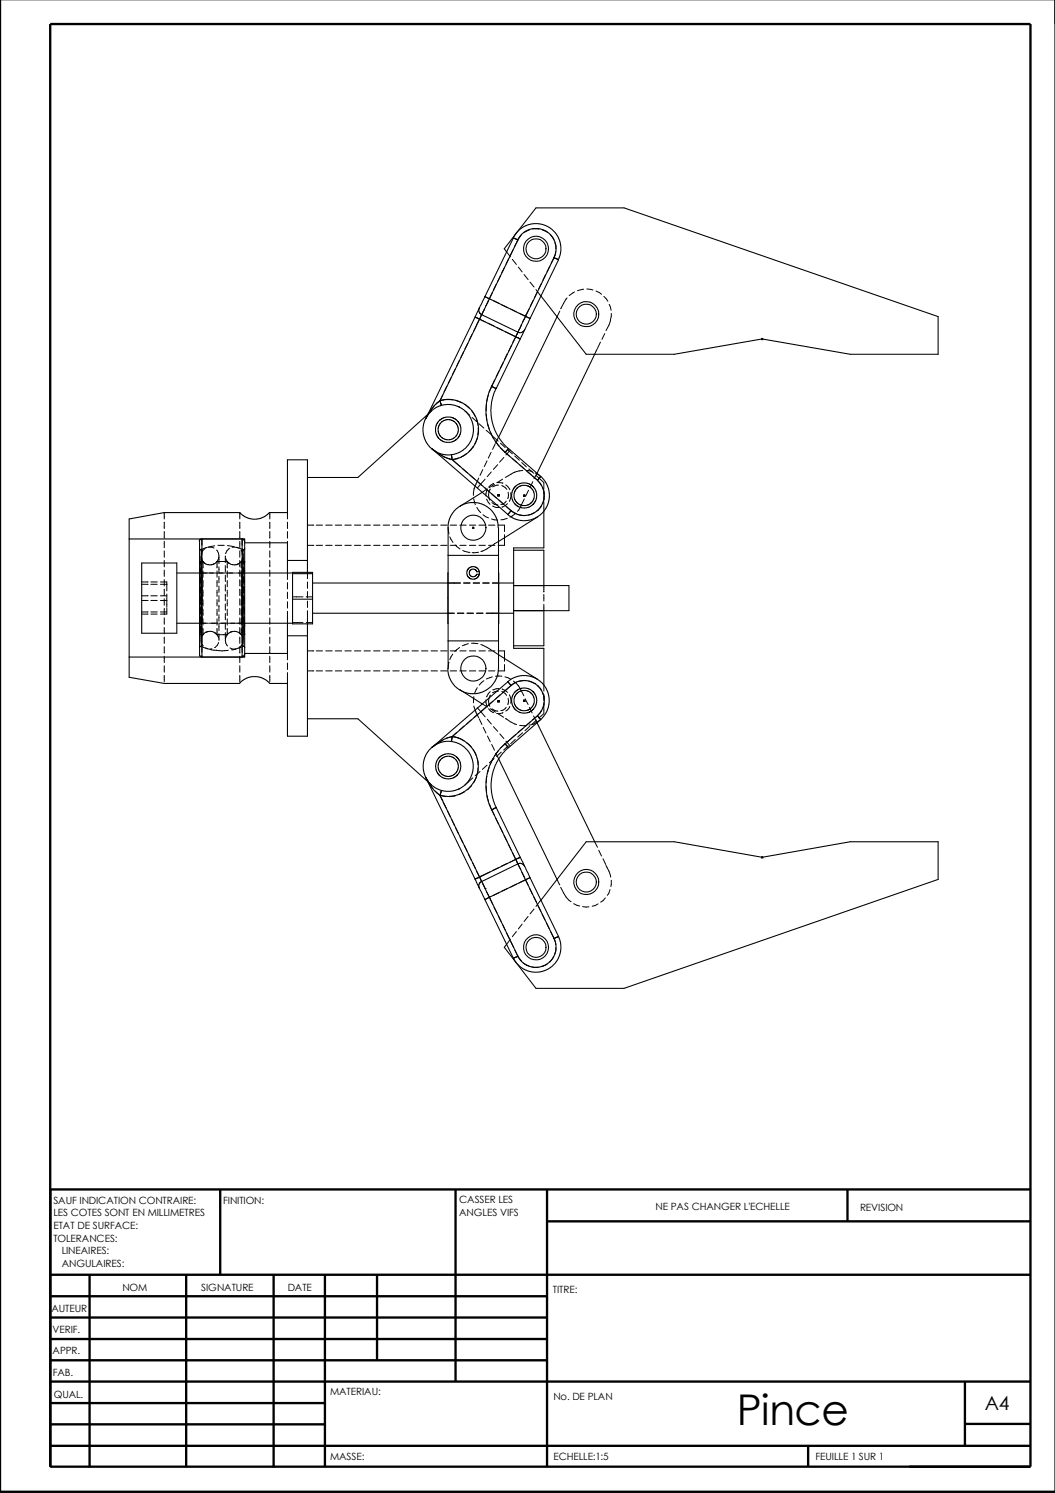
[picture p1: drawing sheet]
<svg xmlns="http://www.w3.org/2000/svg" width="210mm" height="297mm" viewBox="0 0 210 297" stroke-linecap="round" stroke-linejoin="round" font-family="sans-serif">
<g fill="none" stroke="#000" stroke-width=".47">
<path d="M0 -.1v296.9h209.9M10 4.8h195v287h-195zM43.8 236.6v17M90.6 236.6v38.3M108.8 236.6v55.3M168.6 236.6v6.3M205 236.6h-195v55.3M10 257.9h98.8M10 253.6h195M17.8 253.6v38.3M37 253.6v38.3M54.4 253.6v38.3"/>
<path d="M64.6 253.6v38.3M75 253.6v17M108.8 243h96.2M10 274.9h195M10 279.1h54.6M10 262.1h98.8M10 266.4h98.8M10 270.6h98.8M192 274.8v12.7M10 283.4h54.6M10 287.7h195M160.8 287.5v4.3"/>
<path d="M192 283.3h13"/>
</g>
<g fill="none" stroke="#000" stroke-width=".2">
<path d="M96.5 59l1.1 .6M97.2 59.7l-.6 1.2M97.9 58.3l-.5 1.1M98.2 59.8l1.1 .6M98.7 56.6l-.5 1.1M99.6 54.9l-.6 1.1M100.4 53.1l-.6 1.2M100.8 50.1l.8 1M101.2 51.4l-.5 1.2M101.9 51.6l.8 1M102.1 49.7l-.6 1.1M103 47.7l-.7 1.4"/>
<path d="M103.1 53.1l.8 1M103.8 46.7l-.8 1.1-.8-.5M104.3 54.6l.8 1M105.4 45.7l-1.2 .6M105.5 56.1l.8 1M106 45.6h1.2M106 59.8l-.5 1.2M106.6 57.6l1.1 1.3M106.9 58.1l-.6 1.1M107.7 56.4l-.6 1.1M107.9 45.7l1.1 .6M108.5 54.7l-.5 1.1"/>
<path d="M109.4 53l-.6 1.1M109.5 46.7l.7 1M110.2 51.3l.9 .4M110.2 51.3l-.6 1.1M110.4 48.3l.2 1.2M110.6 50l-.4 1.3M112.8 59.3l-1.3 2.1M114.3 58.1l-1.1 .7M116.1 57.5l-1.2 .3M116.8 57.5l1.2 .2M118.6 57.9l1.1 .6M120.1 59l.8 .9"/>
<path d="M87.5 79.7l.3 1M87.5 79.7l-.9 .8M88.1 78.6l-.6 1.1M88.9 76.8l-.6 1.2M89.7 75.1l-.5 1.2M90.1 79.5a5.3 5.3 0 0 0-2.6 .2M90.6 73.4l-.6 1.1M90.7 79.7l1.2 .4M91.4 71.7l-.6 1.2M92.2 70l-.5 1.1M93.1 68.3l-.6 1.1M93.9 66.5l-.6 1.2"/>
<path d="M94.5 63.1l2 1M94.7 64.9l-.5 1.1M95.4 63.5l-.6 1.1M96.4 61.5l-1 2M97.1 78.7l-.2 1.2M97.1 64.3l1.2 .6M98.4 75.6l-.6 1.3M98.7 77.3l-.9-.4-.5 1.1M98.8 65.2l1.1 .5M99.3 73.8l-.6 1.2M99.9 60.7l1.1 .5M100.1 72.1l-.6 1.2"/>
<path d="M100.5 66l3 1.4M100.9 70.4l-.5 1.1M101.6 61.5l1.1 .6M101.8 68.7l-.6 1.1M103 66.1l-1 2M103 66.1h.1M103.3 62.3l2.1 1M103.7 64.6v.1M103.7 64.7l-.5 1.1M104.6 62.9l-.6 1.2M105.2 61.5l-.7 1.4M111.4 61.9l-.6 1.1"/>
<path d="M118.9 69.3l-.6 1.1M119.5 68.1l-.6 1.1M120.3 66.4l-.5 1.1M121.2 60.5l.4 1.2M121.6 62.4v.5a6.2 6.2 0 0 1-1 2.9M151.5 67.4h.3M151.5 67.3l.3 .3M151.6 67.3v.3M151.8 67.3l-.3 .3M85.3 82.2l-.6 1.1M85.6 81.6h.1M85.9 81.8l-.8 .6"/>
<path d="M85.9 89.3l1.1 .7M86.4 80.6l-.8 1M87.5 90.4l1.1 .6M88.7 91.1l1.3 .3M89.8 90.5l.2 .9M90 91.4l1.6 1.4M91.2 91.1l-1.2 .3M92.1 93.3l.9 .8M92.4 80.4l1 .8M92.5 81.8l1 .8M92.8 90.2l-1 .7M93.5 94.5l.9 .8"/>
<path d="M93.9 81.7l.6 1.1M93.9 83.1l1 .8M94.1 88.8l-.8 1M94.2 99.2l.4 1.2M94.8 83.4l.3 1.2M95 95.8l.9 .8M95 87.1l-.6 1.2M95.1 85.2l-.1 1.3M95.2 95.1a6.2 6.2 0 0 0-1 3.5M95.3 84.3l1 .9M96.1 93.4l-.6 1.2M96.4 97l.9 .8"/>
<path d="M96.5 95.3l-1.5 1.8M96.7 82.4l.2 1.3M96.7 85.6l1 .8M96.8 80.5l-.1 1.2M96.8 99.3l.7 1M96.9 91.7l-.5 1.1M96.9 97.5l-.2 1.2M97 97.3l-1.1 .7M97 84.3l.4 1.2M97.5 97.3a2.41 2.41 0 0 0 0 2.2M97.6 86.1l.6 1.1M97.7 90l-.5 1.1"/>
<path d="M97.7 93.9l-.8 .9M97.8 98.3l1 .8M97.9 100l.4 .3 .8 .2M98.2 86.9l.9 .9M98.2 96.2l-1 .7M98.4 96.4l-1.1 .6M98.6 88.3l-.6 1.1M98.6 87.8l.7 1M98.8 96l1.3 .1M99 92.5l-.8 .9M99.1 98.5h.3M99.1 98.4l.3 .3"/>
<path d="M99.2 86.9l-.6 1.2M99.2 96.5l-1.2 .4M99.2 98.4v.3M99.3 99.5l.9 .8M99.3 98.4l-.3 .3M99.6 89.1l.9 .9M99.6 88.2l.9 .8M99.8 96.6l.7 .4 .3 .4M100 95.3l-1.1 .7M100.2 91l-.8 .9M100.5 90l.9 .8M100.6 96.5l.4 .3 .4 .7"/>
<path d="M100.7 99.7l-.7 .6-.3 .1M101 89.5l-.5 .5M101 89.5l.9 .8M101.1 97.9l.1 .6-.2 .7M101.2 89.2l-.2 .3M101.3 99.7h.1M101.5 89.6l-.8 .9M101.6 98l.1 .5-.3 1.2M101.9 91.2l1 .8M102.4 90.7l.9 .9M103.4 92.5l.9 .8M103.8 92l.9 .9"/>
<path d="M104 93.6l-1.8 .4-1.7 1M104.2 98.6h.3M104.2 98.5l.3 .3M104.3 99.3l-.7 1.4M104.3 98.5v.3M104.4 98.5l-.3 .3M104.6 93.6l1.3 .2M104.8 93.7l.9 .8M105.2 97.5l-.6 1.2M105.2 93.3l1 .8M106 94.7l.9 .8M106 95.8l-.5 1.2"/>
<path d="M106.5 94.1l1.1 .7M106.6 94.6l1.6 1.4v1.3M106.8 94.1l-.5 1.1M106.9 95.5l.8 1M107.6 94.8l-.7 .7M107.6 94.8h.1M108 97.1l.3 1.2M108.2 97.9v1.3M108.2 99.8v1.9M108.2 98.9l-.3 1.3M28.2 119.5h1.3M28.2 116.2h1.3"/>
<path d="M28.2 118.5h1.3M28.2 115.8h1.3M30 119.5h1.3M30 116.2h1.3M30 118.5h1.3M30 115.8h1.3M31.9 115.8h1.3v1.8M31.9 119.5h1.3M31.9 116.2h1.3M31.9 118.5h1.3M32.7 102v1.3M32.7 103.9v1.3"/>
<path d="M32.7 105.8v1.3M32.7 107.7v1.3M32.7 109.6v1.3M32.7 111.5v1.3M32.7 113.4v1.3M32.7 115.3v1.3M32.7 117.2v1.3M32.7 119.1v1.3M33.2 118.2v2.5M39.7 114h3.3M39.7 109.1l.2 .3M39.7 113.5l.1 .3 .3 .2"/>
<path d="M39.8 111.7v.8M39.8 112.8v1.6M39.8 114.7v1.6M39.8 116.6v1.6M39.8 118.5v1.8M39.9 109.4h.1M40 110.6v1.3M40 112.5v1.3M40 114.4v1.3M40 116.3v1.3M40 118.2v1.3M40 109.3v19.3"/>
<path d="M40 111.1l.3 .6 .5 .4M40 109.3v.1M40.2 107.2v1.3M40.2 109.1v1.3M40.2 111v1.3M40.2 112.9v11.2M40.4 111.7v1.3M40.4 113.6v1.3M40.4 115.5v1.3M40.4 117.4v1.3M40.4 119.3v1.3M40.4 111.7h-.6l-.1 .1"/>
<path d="M40.4 111.7l.6 .5 .4 .2M40.8 109.1l-.8 1M41.2 108.9l-1.2 .4M41.4 108.9l.4-.1 .8 .3M42.6 112.1l-.8 .3-.4-.1M42.7 108.6l-1.2 .2M43.1 114h1.8M43.1 109.4a1.69 1.69 0 0 1 0 2.4M43.2 111.7h2v1.3M43.2 111.7v1.3M43.2 113.6v1.3M43.2 115.5v1.3"/>
<path d="M43.2 117.4v1.3M43.2 119.3v1.3M43.2 111.7l-.7 .5-.4 .2M43.3 108.5h1.3M43.6 110.9v1.2M43.6 112.8v1.2M43.6 114.7v1.3M43.6 116.6v1.3M43.6 118.5v1.3M44.8 110.6v1.3M44.8 112.5v1.3M44.8 114.4v1.3"/>
<path d="M44.8 116.3v1.3M44.8 118.2v1.3M44.9 111.1l.3 .6 .4 .4M45 114h1.8M45.2 113.6v1.3M45.2 115.5v1.3M45.2 117.4v1.3M45.2 119.3v1.3M45.3 108.5l1.2 .3M45.5 112l.8 .4M45.6 109.1l-.7 1M46.2 108.9l.4-.1 .8 .3"/>
<path d="M46.9 114h1.8M47.1 108.9l1.2 .4M47.4 112.1l-.8 .3-.4-.1M47.7 102v1.3M47.7 103.9v1.3M47.7 105.8v1.3M47.7 107.7v1.3M47.7 109.6v1.3M47.7 111.5v1.3M47.7 113.4v1.3M47.7 115.3v1.3M47.7 117.2v1.3"/>
<path d="M47.7 119.1v1.3M47.9 109.4a1.69 1.69 0 0 1 0 2.4M48 111.7v1.3M48 113.6v1.3M48 115.5v1.3M48 117.4v1.3M48 119.3v1.3M48 111.7h.6l.1 .1M48 111.7l-.6 .5-.5 .2M48.2 107.2v1.3M48.2 109.1v1.3M48.2 111v1.3"/>
<path d="M48.2 112.9v11.2M48.3 109.3v19.3M48.4 110.9v1.2M48.4 112.8v1.2M48.4 114.7v1.3M48.4 116.6v1.3M48.4 118.5v1.3M48.6 111.7v.8M48.6 112.8v1.6M48.6 114.7v1.6M48.6 116.6v1.6M48.6 118.5v1.8"/>
<path d="M48.7 109.1l-.1 .2h-.3M48.7 113.5l-.1 .3-.3 .2M53.7 102v1.3M53.7 103.9v1.3M53.7 105.8v1.3M53.7 107.7v1.3M53.7 109.6v1.3M53.7 111.5v1.3M53.7 113.4v1.3M53.7 115.3v1.3M53.7 117.2v1.3M53.7 119.1v1.3"/>
<path d="M57.2 102v1.3M57.2 103.9v1.3M57.2 105.8v1.3M57.2 107.7v.3M57.2 114v1.3M57.2 115.9v1.3M57.2 117.8v1.3M57.2 119.7v1.3M58.2 118.7h2.1M60.9 118.7h1.3M61.2 113.9v1.2M61.2 115.8v1.3"/>
<path d="M61.2 117.7v1.3M61.2 119.6v1.3M61.2 104.5h1.2M61.2 108.5h1.2M62.9 104.5h1.3M62.9 108.5h1.3M64.8 104.5h1.3M64.8 108.5h1.3M66.7 104.5h1.3M66.7 108.5h1.3M68.6 104.5h1.3M68.6 108.5h1.3"/>
<path d="M70.5 104.5h1.3M70.5 108.5h1.3M72.4 104.5h1.3M72.4 108.5h1.3M74.3 104.5h1.3M74.3 108.5h1.3M76.2 104.5h1.3M76.2 108.5h1.3M78.1 104.5h1.3M78.1 108.5h1.3M80.1 104.5h1.2M80.1 108.5h1.2"/>
<path d="M82 104.5h1.2M82 108.5h1.2M83.9 104.5h1.2M83.9 108.5h1.2M85.8 104.5h1.2M85.8 108.5h1.2M87.7 104.5h1.2M87.7 108.5h1.2M89.1 116h2.5M89.2 105l.1 1.2M89.5 106.8l.6 1.1M89.6 104.5h1.2"/>
<path d="M89.6 108.5h1.2M90.6 108.4l.9 .8M91.5 104.5h1.3M91.5 108.5h1.3M92.1 109.5l1.2 .4M92.2 116h1.3M93.3 109.9h.1M93.4 104.5h1.3M93.4 108.5h1.3M94 105h.3M94 104.9l.3 .3M94.1 116h1.3"/>
<path d="M94.1 104.9v.3M94.3 104.9l-.3 .3M94.9 101l.7 1M95.2 109.9h-1.3M95.3 104.5h1.3M95.3 108.5h1.3M96.1 116h1.2M96.1 102.4l1.1 .6M97.2 104.5h1.3M97.2 108.5h1.3M97.8 103.3l1.2 .2M97.9 108.5a4.4 4.4 0 0 1-2.2 1.2"/>
<path d="M98 116h1.2M98 100.7l.7 .3h.6M99.1 104.5h1.3v1.2M99.2 107.7l-1.1 .7M100.4 106.4v2.1h-1.3M100.7 100.8l1 .8M100.9 103.1l-1.2 .3M101 100.2l-.5 .4-.6 .3M101.7 101.6l-.7 .8M101.7 101.6l1 .6M102.5 102.2l-1 .7M103.2 102.4l1.3 .1"/>
<path d="M103.7 100.7l-.7 1M106.3 102l-1.2 .4M107.7 100.7l-.6 .8-.3 .1M108.2 116.5v1.3M108.2 118.3v1.3M28.2 121.8h1.3M28.2 122.2h1.3M30 121.8h1.3M30 122.2h1.3M31.9 121.8h1.3M32.7 121v1.3M32.7 122.9v1.3"/>
<path d="M32.7 124.8v1.3M32.7 126.7v1.3M32.7 128.7v1.2M32.7 130.6v1.2M32.7 132.5v1.2M32.7 134.4v1.2M33.2 120.9v1.3h-1.3M39.7 124h1.7M39.7 126.1l.1 .2h.6M39.8 120.8v1.4M39.8 122.7v1.4M39.8 124.6v1.4"/>
<path d="M39.8 124.1l-.1 .4M40 120.1v1.3M40 122v1.3M40 124v1.2M40 125.9v1.2M40 128.6l-.2 .1-.1 .2M40 128.6l1.2 .4M40.1 124l-.3 .1M40.2 124.7v1.3M40.2 126.6v1.3M40.2 128.5v1.3M40.2 130.4v.3"/>
<path d="M40.4 121.2v1.3M40.4 123.1v1.3M40.4 125v1.3M40.4 126.2a1.81 1.81 0 0 0 0 2.3M40.9 128.9l.9 .3 .4-.1M41.4 125.6l-.8 .4-.2 .3M41.6 124h1.7M41.8 129.2l2.4 .3 1.2-.1M42 125.6l.5 .2 .6 .4M42.2 125.6l-1.3 .2M42.7 125.9l.5 .4 .3 .6M43.2 121.2v1.3"/>
<path d="M43.2 123.1v1.3M43.2 125v1.3h2M43.5 127.8l-.3 .6-.5 .4M43.5 124h1.8M43.6 120.4v1.3M43.6 122.3v1.3M43.6 124.2v1.3M43.6 126.1v1.3M44.8 120.1v1.3M44.8 122v1.3M44.8 124v1.2M44.8 125.9v1.2"/>
<path d="M45.2 121.2v1.3M45.2 123.1v1.3M45.2 125v1.3M45.3 126.2a1.81 1.81 0 0 0 0 2.3M45.4 124h3.3M45.8 128.9l.8 .3 .4-.1M46.3 125.6l-1.1 .7M46.9 125.6h.1M47 125.6l-1.2 .2M47 125.6l.7 .4M47.5 125.9l.5 .4 .3 .6M47.7 121v1.3"/>
<path d="M47.7 122.9v1.3M47.7 124.8v1.3M47.7 126.7v1.3M47.7 128.7v1.2M47.7 130.6v1.2M47.7 132.5v1.2M47.7 134.4v1.2M48 121.2v1.3M48 123.1v1.3M48 125v1.3h.6l.1-.2M48.2 124.7v1.3M48.2 126.6v1.3"/>
<path d="M48.2 128.5v1.3M48.2 130.4v.3M48.3 127.8l-.3 .6-.5 .5M48.3 124l.3 .1M48.3 128.6l.3 .1 .1 .2M48.3 128.6l-2.2 .7M48.4 120.4v1.3M48.4 122.3v1.3M48.4 124.2v1.3M48.4 126.1v1.3M48.6 120.8v1.4M48.6 122.7v1.4"/>
<path d="M48.6 124.6v1.4M48.6 124.1l.1 .4M53.7 121v1.3M53.7 122.9v1.3M53.7 124.8v1.3M53.7 126.7v1.3M53.7 128.7v1.2M53.7 130.6v1.2M53.7 132.5v1.2M53.7 134.4v1.2M57.2 121.6v2.4M57.2 130v1.3"/>
<path d="M57.2 131.9v1.3M57.2 133.8v2.2M58.2 123.9h2.1M60.9 123.9h1.3M61.2 121.5v1.3M61.2 122.9v1.2M61.2 129.5h1.2M61.2 133.5h1.2M62.9 129.5h1.3M62.9 133.5h1.3M64.8 129.5h1.3M64.8 133.5h1.3"/>
<path d="M66.7 129.5h1.3M66.7 133.5h1.3M68.6 129.5h1.3M68.6 133.5h1.3M70.5 129.5h1.3M70.5 133.5h1.3M72.4 129.5h1.3M72.4 133.5h1.3M74.3 129.5h1.3M74.3 133.5h1.3M76.2 129.5h1.3M76.2 133.5h1.3"/>
<path d="M78.1 129.5h1.3M78.1 133.5h1.3M80.1 129.5h1.2M80.1 133.5h1.2M82 129.5h1.2M82 133.5h1.2M83.9 129.5h1.2M83.9 133.5h1.2M85.8 129.5h1.2M85.8 133.5h1.2M87.7 129.5h1.2M87.7 133.5h1.2"/>
<path d="M89.1 122h1.3M89.3 131.7l-.1 1.3M89.6 129.5h1.2M89.6 133.5h1.2M90.1 130.1l-.6 1.1M91 122h1.3M91.4 128.8l-.9 .8M91.5 129.5h1.3M91.5 133.5h1.3M92.9 122h1.3M93.2 128.1l-1.2 .4M93.4 129.5h1.3"/>
<path d="M93.4 133.5h1.3M93.8 128l1.3 .1M94.3 138.6l-.1 1.2M94.8 122h1.3M95 136.8l-.6 1.2M95.3 129.5h1.3M95.3 133.5h1.3M95.7 128.2l2.2 1.3M96.3 135.4l-1 .9M96.7 139.2l.2 1.3M96.7 122h2.5M97.2 129.5h1.3"/>
<path d="M97.2 133.5h1.3M97.5 137.6l-.7 1M97.6 138.3a2.18 2.18 0 0 0-.1 2.2M98 134.7l-1.2 .4M98.1 129.5l1.1 .8M98.1 139.5l-.9 .8M98.6 134.5h1.3M99.1 139.5h.3M99.1 139.4l.3 .3M99.1 129.5h1.3v2.1M99.2 137.5l-1.2 .3M99.2 139.4v.3"/>
<path d="M99.3 137l-1.3 .2M99.3 139.4l-.3 .3M99.5 138.2l-.9 .9M99.8 137.6l.7 .4 .3 .3M99.9 137.1l1.1 .7M100.4 132.2v1.3h-1.3M100.5 134.7l1.1 .4M101 135.6l.7 .8 1-.7M101.1 138.9l.1 .6-.2 .7M101.3 138.3a2.12 2.12 0 0 1 .3 1.6M101.7 136.4l-1.7 1.4M102.2 135.5a5.5 5.5 0 0 1 2 2.9"/>
<path d="M104.2 139.4h.3M104.2 139.3l.3 .3M104.3 139.3v.3M104.4 139.3l-.3 .3M104.5 139l.6 1.2M104.6 135.4l-1.3 .2M105.2 135.5l1.2 .5M106.4 136h.1M106.9 136.4l.8 .9M108 137.9l.3 1.2M108.2 120.2v1.3M108.2 136.2v1.3"/>
<path d="M108.2 138.1v1.3M108.2 139.7l-.3 1.3M84.7 154.7l.6 1.1M85.1 155.5l.8 .7M85.4 155.9l.7 1M86.6 157.4l.9 .8M86.9 147.9l-1 .8M87.5 158.2l.6 1.1M87.5 158.2l1.3 .3M87.8 157.3l-.3 .9M88.2 147.2l-1.1 .6M88.2 159.6l.6 1.2"/>
<path d="M90 146.6l-1.3 .3M90 146.6l-.2 .9M90 146.6l1.2 .2 1.1 .6M90.6 158.3l-1.2 .2M90.9 145.7l-.9 .9M92.3 144.4l-.9 .9M92.4 157.5l-1.1 .6M92.8 147.8l1 .8M93.8 143.2l-1 .9M93.8 156.3l-.9 .8M94.1 154.8l-1.6 1.4M94.1 149.1l.6 1.2"/>
<path d="M94.3 140.5l.4 1.2M94.7 141.6l.5 1.2M94.8 154.6l-.6 1.1M95 140.8l1.5 1.8M95 150.9l.1 1.2M95.1 152.8l-.1 1.2M95.2 141.9l-.9 .9M95.3 143l.6 1.1M95.5 153.5l-1 .8M95.9 140l1.1 .7M96.1 144.7l.6 1.1M96.6 140.7l-.9 .9"/>
<path d="M96.7 156.4l.1 1.2M96.9 154.5l-.2 1.2M96.9 158.3l.3 1.2M96.9 152.2l-.9 .9M96.9 143.1l.8 1M97 146.4l.5 1.2M97.2 141l.4 .4 .6 .4M97.3 152.7l-.4 1.2M97.3 159.9l.5 1.2M97.5 141l1.1 .7M97.8 148.1l.6 1.2M97.9 141l.4 .3 .8 .2"/>
<path d="M98.1 150.9l-.6 1.2M98.2 144.6l.8 .9M98.3 150.9l-.9 .9M98.6 149.9l.6 1.1M99.1 142l1.1 .7M99.1 149.4l-.7 1M99.4 146l.8 .9M99.7 149.6l-.9 .9M100.1 141.8l-.7 .2-.6-.1M100.5 148l.7 .8M100.5 148l-.9 .8M100.5 143l1.1 .6 1.2 .5"/>
<path d="M100.7 147.4l.8 1M100.7 140.7l-.2 .3-.8 .4M101.1 148.4l-.9 .8M101.4 147.2l-.9 .8M101.4 140.5l-.4 .7-.4 .3M102.5 147.1l-.9 .9M102.6 146.1l-1 .9M103.4 144.3l1.2 .1M104 145.8l-1 .8M104.1 144.9l-1 .8M105.3 140.7l.6 1.2M105.4 144.5l-1 .9"/>
<path d="M105.5 143.6l-1 .9M106.2 142.5l.6 1.3M106.5 143.8l-.4 .3-.8 .2M106.8 143.3l-1 .8M106.9 142.4l.7 .8-1.1 .6M106.9 142.4l-.9 .8M107.7 141.4l-.8 1M108.2 140v2l-1 .8M89 161.3l.6 1.2M89.9 163.1l.5 1.1M90.7 164.8l.5 1.1M91.5 166.5l.6 1.1"/>
<path d="M92.4 168.2l.5 1.1M93.2 169.9l.5 1.2M94 171.6l.6 1.2M94.8 173.4l.6 1.1M95.4 174.5l-.9 .4M95.4 174.5l.4 .9M96 175.6l.5 1.2M96.5 176.8h.1M96.8 177.4l1.2 2.5M97.5 173.5l-2.1 1M97.6 178.4l-1.1 .6M97.8 161.1l.6 1.1"/>
<path d="M98.6 162.8l.6 1.2M98.7 160.7l-.9 .4M99.2 172.6l-1.2 .6M99.3 177.6l-1.1 .5M99.5 164.5l.5 1.2M100.3 166.2l.6 1.2M100.9 171.8l-1.2 .5M101 176.7l-1.1 .6M101.1 167.9l.6 1.2M102 169.7l.6 1.2M102.6 171l1 2M102.6 171l-1.1 .5"/>
<path d="M102.7 175.9l-1.1 .6M103.5 170.6l-.9 .4M103.8 173.6l.6 1.1M104.6 175l.5 1.1M105.4 176.7l.5 1.2M105.4 174.6l-2.1 1M106.2 178.4l.6 1.2M107.7 179.1l-1.1 1.2M110.8 175l.6 1.1M111.5 176.5a6 6 0 0 0 2.1 2.9M114.1 179.8l1.2 .5M118.3 167.5l.6 1.1"/>
<path d="M119 179.8l-1.2 .5M119.1 169.2l.6 1.1M120 170.9l.5 1.1M120.4 178.6l-.9 .9M120.6 172.2l.6 1.1 .3 1.2M121.4 177l-.3 .8-.3 .3M121.6 175.1l-.1 1.3M151.5 170.6h.3M151.5 170.4l.3 .3M151.6 170.4v.3M151.8 170.4l-.3 .3M98.3 180.5l.6 1.2"/>
<path d="M99.1 182.2l.6 1.1M100 183.9l.5 1.2M100.8 185.6l.5 1.2M101.6 186.9l-.8 1M101.6 187.4l.6 1.1M102.4 189.1l.6 1.1M102.7 185.3l-.8 1.1M103 190.2l-.8 .5M103 190.2l.8 1M103.9 183.9l-.8 .9M104.1 191.6l1.1 .6M105.1 182.3l-.8 1"/>
<path d="M105.8 192.4h1.3M106.3 180.8l-.8 1M107 180.2l.6 1.1M107.9 181.9l.5 1.1M108.7 183.6l.6 1.1M108.8 191.8l-1.1 .5M109.5 185.3l.7 1.4M110.1 190.4l-.8 1M110.2 186.7l.4 1.2M110.6 188.6l-.2 1.2M111.1 186.3l-.9 .4M115.9 180.4h1.3"/>
</g>
<g fill="none" stroke="#000" stroke-width=".21">
<path d="M96.5 59l.9 .4M96.5 59l-1.1 2.3M97.4 59.4l-1.6 3.2M97.4 59.4l7.2 3.5M100.8 50.1l-.5-.6 6.3-8.1h17.6l62.4 21.6v7.5h-17.4l-17.6-3.1-17.4 3.1h-17.6l-8.9-11.6M102.2 47.3l.8 .5-5.6 11.6M102.2 47.3l.5-1 .8-.7 1.4-.8 .9-.3h1.3l1.6 .4 1.1 .7 .7 .7 .8 1.4 .2 .9 .1 1.3-.5 1.7M102.2 47.3l-5.7 11.7M103 47.7l1-1.3 1.2-.7 .9-.2h1l1.2 .3 1.4 1.1 .7 1.2 .2 .8v1.1l-.4 1.3M110.2 51.3l.9 .4-5.6 11.7M110.2 51.3l-5.6 11.6M87.5 79.7l.3 1"/>
<path d="M87.5 79.7l1.3-.2h1.2l1.1 .3 1.4 .6 1 .8 .6 .9 .6 .8 .4 1.3 .1 1.8-.2 1-.9 2.1-.9 .9-1.1 .8-1.1 .5-1 .2M94.5 63.1l-9.8 20.2a8.8 8.8 0 0 1 2.8-3.6M94.5 63.1l.9 .4M95.4 61.3l-.1 .7 .5 .6M95.4 61.3l-.9 1.8M95.4 63.5l7.2 3.5M95.4 63.5l-7.9 16.2M95.8 62.6l-.4 .9M95.8 62.6l7.2 3.5M97.8 76.8l-.6 1.5-.5 2.3v1.7l.2 1.8 .6 1.6 .6 1.4 1 1.5 1.4 1.4M98.7 77.3l-.5 1.2-.4 1.6-.1 1.8 .2 1.8 1 2.8 1.3 1.8 .9 .9M102.6 67l.9 .4"/>
<path d="M102.6 67l-4.8 9.9 .9 .4M103 66.1l-.4 .9M103.5 67.4l-4.8 9.9M104.4 65.6l-.6 .6-.8-.1M104.4 65.6l-.9 1.8M104.6 62.9l.9 .5M104.6 62.9l-1.6 3.2M105.5 63.4l-1.1 2.2M110.8 63l-11.6 24M118.3 70.5l-11.5 23.6M85.1 82.4l-13.9 12.6h-10M89.8 90.5l.2 .9"/>
<path d="M90 91.4a8.6 8.6 0 0 1-4.1-2.1l15.1 13.1 .7-.8M90 91.4l11.7 10.2M90 83.7l.8 .6 .3 .5 .1 .4-.1 1-.5 .7-.7 .5-.4 .1-1.1-.1-.6-.4-.5-.8-.1-.4 .1-1 .3-.6 .8-.6 1.1-.1 .5 .2M91.3 80.9l.9 .6 .8 .7 .9 1.7 .2 .8 .1 1.2-.4 1.6-.6 1.1-.7 .7-1.4 .8-1.1 .4h-1.3l-1.6-.4-1-.6-.7-.7-.9-1.3-.3-1.2v-1.3l.4-1.6 .6-1 .7-.7 1.6-1 .9-.2h1.2l1.8 .5M95.9 98l-4.4 2.8M100.5 90l.7-.8 6.4 5.6M100.5 90l6.4 5.5 .7-.7M105.2 96.7l.6 .5 .4 .7 .1 1-.3 .8-.6 .6-.8 .3h-.7l-.7-.3-.6-.6-.3-.8v-.7l.3-.7 1-.9h1l.6 .2M106.9 95.6l.9 1 .3 .8 .2 .9-.3 1.7-.9 1.4-1.4 .9-1.1 .3-1.7-.3-1.2-.7M107.6 94.8l1 1.2 .5 1.2 .2 1-.2 1.9-1 1.8-1.6 1.2-1.8 .5-1.9-.2-1.8-1M25.7 107.2h23v23.5h-23M28.2 112h7v14h-7z"/>
<path d="M35.2 114h4.5M39.7 107.7v-.3l.5-.2v23.5l-.5-.3v-22.7M48.7 107.7l-.1-.3-.4-.2v23.5l.2-.1 .2-.3M48.7 114h9.5M48.7 108h8.5v6M53.6 101.9l-1.2 1-1.3 .4-1.8-.2-.7-.4-.9-.7h-15l-7 1.3v31.4l7 1.3h15M53.7 102h3.5v-10.5h4v22.4M57.2 111.5h4M58.2 114.1h4M58.2 119.2h4M58.2 113.9h4v10.2h-4zM62.2 116h26.9"/>
<path d="M89.1 114h.1M89.2 110.5h10M93.6 113.5l.5-.3 .4 .1 .4 .4h.5v.6h-.6l-.4 .4h-.6l-.4-.4-.1-.3zM95.4 113.7l-.3-.5-.7-.5-1 .2-.5 .8 .2 1 .8 .5h.5l.5-.2 .5-.8M99.1 105l-.2-1.6-1-1.7-1.4-1.2-1.8-.5-1.9 .1-1.7 .9-1.1 1.2-.5 .8-.3 1.1-.1 29.5 .4 1.5 1 1.4 1 .8 1.5 .6 1.7 .1 1.1-.2 .9-.5 .9-.6 .7-.9 .8-1.7 .1-1.1v-28M99.2 114v10M99.2 116h3M102.2 116.5h11v5h-11M102.2 109.5h6v7M107 102.8l-7.8 4.9M108.2 101.7v7.3h-6v20h6v7.2M35.2 124h4.5"/>
<path d="M48.7 124h9.5M57.2 124v6h-8.5M57.2 126.5h4M61.2 124.1v22.4h-4v-10.5h-3.5l-1-.9-1.5-.5h-1.1l-1 .3-1 .6-.4 .4M62.2 122h26.9M89.1 124h.1M89.2 127.5h10M91.5 137.2l4.4 2.8M99.2 130.3l7.8 4.9M99.2 122h3M101 135.6l-15.1 13.1a8.3 8.3 0 0 1 4.1-2.1M101 135.6l.7 .8"/>
<path d="M101 135.6l1-.7 .8-.3 1-.2h1l.9 .2 1.1 .5 1.2 1 .8 1 .3 .8 .2 1v1l-.2 .9-.5 1.1-1 1.3M101.7 136.4l1.2-.8 1.7-.2 1.1 .2 1.4 1 .9 1.4 .3 1.7-.3 1.1-.5 .9-.6 .7M101.7 136.4l-11.7 10.2M108.2 121.5v7h-6M61.2 143h10l13.9 12.5M87.5 158.2a8 8 0 0 1-2.8-3.5l9.8 20.2M87.5 158.2l7.9 16.3M87.8 157.3l-.3 .9M90 146.6l-.2 .9M90 146.6l.9 .1 1.1 .5 1.2 .8 .8 1 .7 1.2 .4 1.3 .1 1.2-.2 1.2-.6 1.4-.8 1.2-1.6 1.2-1.1 .5-1 .2h-1.5l-.9-.2M91.3 157l1-.7 .7-.7 .9-1.4 .2-.9v-1.3l-.4-1.6-.7-1.1-.7-.7-1.4-.8-.9-.3h-1.3l-1.6 .4-1.1 .7-.7 .7-.8 1.4-.3 .9v1.3l.4 1.6 .7 1.1 .7 .7 1.4 .8 .9 .3h1.3l1.8-.4M99.2 151l11.6 24"/>
<path d="M100.5 148l-1 .9-1.3 1.8-.8 1.6-.5 2-.2 1.4 .1 2.3 .3 1.3 .7 1.8M100.5 148l.7 .8M101.2 148.8l-1.3 1.1-.7 1.1-.6 1.2-.6 1.8-.3 1.8 .1 1.8 .3 1.6 .6 1.4M105.2 141.2l-.6 .2-1-.1-1-.8-.3-.8v-.7l.3-.7 .6-.6 .7-.3h.7l.8 .3 .6 .6 .3 .7-.1 1.1-.4 .6-.6 .5M105.4 141.6l.8-.5 .4-.8 .2-.9-.2-.9-.4-.7-1-.8-.8-.1-1 .1-.7 .5-.8 1-.1 .8 .1 1 .5 .7 1 .7 1 .2 1-.3M106.8 143.8l11.5 23.7M106.9 142.4l.7 .8M106.9 142.4l-6.4 5.6M107.6 143.2l-6.4 5.6M94.5 174.9l.9 1.8M95.4 176.7l1.1 2.3M95.4 174.5l.4 .9"/>
<path d="M95.4 174.5l-.9 .4M95.8 175.4l1.6 3.1M95.8 175.4l-.5 .5 .1 .8M96.5 179l5.7 11.7 .8-.5M97.4 178.5l-.9 .5M97.4 178.5l5.6 11.7M97.8 161.1l.9-.4 4.8 9.9M97.8 161.1l4.8 9.9M102.6 171l.4 .9M102.6 171l-7.2 3.5M103 171.9l1.6 3.1M103 171.9l.8-.1 .3 .2 .3 .3"/>
<path d="M103 171.9l-7.2 3.5M103.5 170.6l2 4M103.5 170.6l-.9 .4M104.6 175l5.6 11.7 .9-.4M104.6 175l-7.2 3.5M105.5 174.6l-.9 .4M105.5 174.6l5.6 11.7M107.7 179.1l8.9-11.6h17.6l17.4 3.1 17.6-3.1h17.4v7.5l-62.4 21.6h-17.6l-6.3-8.1 .5-.6M110.2 186.7l.4 1.2v1.1l-.2 .8-.7 1.3-1.3 1-1.3 .3h-1l-.9-.2-1.2-.7-1-1.3M111.1 186.3l.5 1.7-.1 1.3-.2 .9-.8 1.4-.7 .7-1.1 .7-1.6 .4h-1.3l-.9-.3-1.4-.8-.8-.7-.5-1"/>
<circle cx="106.6" cy="49.5" r="2"/>
<circle cx="106.6" cy="49.5" r="2.49"/>
<circle cx="116.6" cy="62.5" r="2.49"/>
<circle cx="116.6" cy="62.5" r="2.01"/>
<circle cx="89.2" cy="85.5" r="2.53"/>
<circle cx="104.3" cy="98.6" r="2.48"/>
<circle cx="94.2" cy="105" r="2.51"/>
<circle cx="94.2" cy="133" r="2.51"/>
<circle cx="89.2" cy="152.5" r="2.02"/>
<circle cx="89.2" cy="152.5" r="2.5"/>
<circle cx="116.6" cy="175.5" r="2.49"/>
<circle cx="116.6" cy="175.5" r="2.01"/>
<circle cx="106.6" cy="188.5" r="2"/>
<circle cx="106.6" cy="188.5" r="2.49"/>
</g>
<text font-size="8.4" x="146.6" y="283.5">Pince</text>
<text font-size="3.9" x="195.9" y="280.5">A4</text>
<g font-size="2">
<text x="10.6" y="239.5">SAUF INDICATION CONTRAIRE:</text>
<text x="44.4" y="239.5">FINITION:</text>
<text x="91.4" y="239.4">CASSER LES</text>
<text x="10.6" y="242">LES COTES SONT EN MILLIMETRES</text>
<text x="10.6" y="244.5">ETAT DE SURFACE:</text>
<text x="91.4" y="241.9">ANGLES VIFS</text>
<text x="130.4" y="240.8">NE PAS CHANGER L'ECHELLE</text>
<text x="171.1" y="241">REVISION</text>
<text x="10.6" y="247">TOLERANCES:</text>
<text x="12.3" y="249.5">LINEAIRES:</text>
<text x="12.3" y="252">ANGULAIRES:</text>
<text x="24.3" y="256.9">NOM</text>
<text x="40" y="256.9">SIGNATURE</text>
<text x="57.2" y="256.9">DATE</text>
<text x="110" y="257.2">TITRE:</text>
<text x="10.2" y="261">AUTEUR</text>
<text x="10.5" y="265.3">VERIF.</text>
<text x="10.5" y="269.4">APPR.</text>
<text x="10.5" y="273.7">FAB.</text>
<text x="10.7" y="278.1">QUAL.</text>
<text x="65.7" y="277.5">MATERIAU:</text>
<text x="110.1" y="278.6">No. DE PLAN</text>
<text x="65.7" y="290.5">MASSE:</text>
<text x="110.1" y="290.5">ECHELLE:1:5</text>
<text x="162.3" y="290.4">FEUILLE 1 SUR 1</text>
</g>
</svg>
